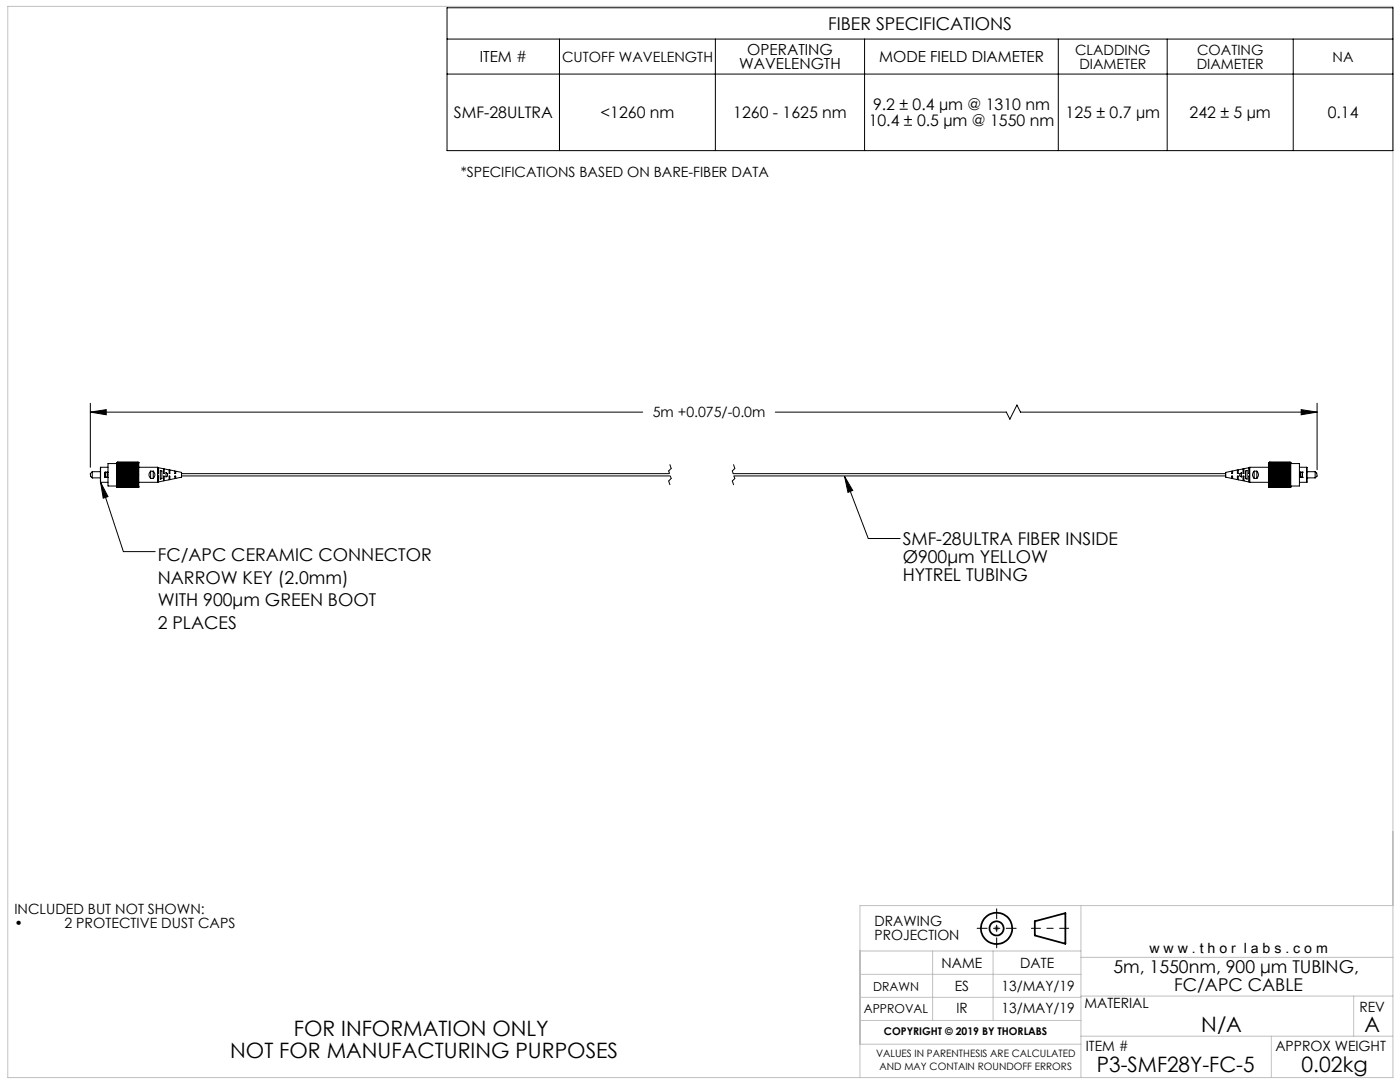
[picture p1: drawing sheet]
<svg xmlns="http://www.w3.org/2000/svg" width="279mm" height="216mm" viewBox="0 0 279 216" stroke-linecap="round" stroke-linejoin="round" font-family="sans-serif">
<g fill="none" stroke="#000" stroke-width=".35">
<path d="M206.5 183.8l6.1-1.6v6.1l-6.1-1.6z"/>
<circle cx="198.9" cy="185.2" r="3.1"/>
<circle cx="198.9" cy="185.2" r="1.4"/>
</g>
<path d="M198.4 185.2h1M198.5 184.9l.7 .7M198.9 184.7v1M199.2 184.9l-.7 .7" fill="none" stroke="#808080" stroke-width=".2"/>
<path d="M205.8 185.2h7.5" fill="none" stroke="#000" stroke-width=".2" stroke-dasharray="15.2 1.3 1.3 1.3" stroke-dashoffset="13.4"/>
<path d="M195 185.2h7.8M198.9 181.3v7.8" fill="none" stroke="#000" stroke-width=".2" stroke-dasharray="15.2 1.3 1.3 1.3" stroke-dashoffset="13.2"/>
<g fill="none" stroke="#c0c0c0" stroke-width=".2">
<path d="M1.6 1.3h276.4v213.7h-276.4zM171.6 189.8h44.1M171.6 199h44.1M171.6 194.4h44.1M186.1 189.8v13.8M198.2 189.8v13.8M215.7 198.8h62.3M215.7 180.7v34.3M215.7 191h62.3M270.2 198.8v8M278 180.7h-106.4v34.3M171.6 203.6h44.1"/>
<path d="M171.6 208.4h44.1M215.7 206.8h62.3M253.7 206.8v8.2"/>
</g>
<g fill="none" stroke="#000" stroke-width=".2">
<path d="M89.2 1.6h188.8v28.5h-188.8zM89.2 14.8h188.8M89.2 7.8h188.8M111.7 7.8v22.3M142.8 7.8v22.3M172.5 7.8v22.3M211.2 7.8v22.3M232.9 7.8v22.3M258.1 7.8v22.3M18 82.2l3.2-.5v1.1zM18 80.5v12.7M18 82.2h110.3"/>
<path d="M18.4 94.1v1.3M18.4 94.1l-.4 .4 .1 .6 .3 .3M18.4 94.1h1.6M18.4 95.4h1.6M20 93.3l.1 2.9M20.1 96.2l1.5 2.9-1 .3zM20.1 96.2l4.5 13.9h6.4M20.1 93.2v3M20.1 93.2h1.5M20.1 96.2h1.5M20.1 93.2l-.1 .1M21 94.3v.9"/>
<path d="M21 94.2v1.1M21 94.2h.1M21 95.3h.1M21 95.2h.4M21 94.2h.4M21 95.3h.4M21 94.2v.1M21 95.2v.1M21 94.3h.4M21.4 94.3v.9M21.4 95.2v.1M21.4 94.2h.1"/>
<path d="M21.4 94.2v1.1M21.4 95.3h.1M21.4 94.2v.1M23.2 92.5h-1.6v4.5h1.6M23.3 94.5h4.4M23.3 94h4.4M23.3 94.8h4.4M23.3 95h4.4M23.3 94.2h4.4M23.3 95.3h4.4M23.3 95.5h4.4M23.3 95.7h4.4"/>
<path d="M23.3 93.8h4.4M23.3 96h4.4M23.3 93.6h4.4M23.3 96.2h4.4M23.3 94.8h.1M23.3 93.6h.1M23.3 93.8h.1M23.3 94l.1 .1M23.3 94.2l.1 .1M23.3 94.5l.1 .1M23.3 95l.1 .1M23.3 95.3l.1 .1"/>
<path d="M23.3 95.5l.1 .1M23.3 95.7l.1 .1M23.3 96l.1 .1M23.3 96.2l.1 .1M23.4 97.2h4.2M23.4 94.8v.1M23.4 94.6v.1M23.4 92.3l-.2 .1v4.7l.2 .1M23.4 92.3h.1M23.4 92.4h.1M23.4 92.5h.1M23.4 92.6v.1"/>
<path d="M23.4 92.8h.1M23.4 93h.1M23.4 93.1v.1M23.4 93.3v.1M23.4 93.6h.1M23.4 93.8v.1M23.4 94.1h.1M23.4 94.3v.1M23.4 95.1v.1M23.4 95.4h.1M23.4 95.6l-.1 .1M23.4 95.8l-.1 .2"/>
<path d="M23.4 96.1l-.1 .1M23.4 96.3h.1M23.4 96.5h.1M23.4 96.7h.1M23.4 96.8v.1M23.4 96.9v.1M23.4 97.2h.1M23.4 92.5h4.2M23.4 97h4.2M23.4 94.1h4.2M23.4 95.4h4.2M23.4 94.6h4.2"/>
<path d="M23.4 94.7h4.2M23.4 94.8h4.2M23.4 94.9h4.2M23.4 96.8l-.1-.1h4.4l-.1 .1M23.4 96.7l-.1-.2h4.4l-.1 .2M23.4 96.5l-.1-.2h4.4l-.1 .2M23.4 93.2l-.1 .1h4.4l-.1-.1M23.4 93l-.1 .1h4.4l-.1-.1M23.4 92.8l-.1 .2h4.4l-.1-.2M23.4 94.3h4.2M23.4 95.1h4.2M23.4 95.2h4.2"/>
<path d="M23.4 93.8h4.2M23.4 93.9h4.2M23.4 95.6h4.2M23.4 93.6h4.2M23.4 95.8h4.2M23.4 93.4h4.2M23.4 96.1h4.2M23.4 93.2h4.2M23.4 96.3h4.2M23.4 93h4.2M23.4 96.5h4.2M23.4 92.8h4.2"/>
<path d="M23.4 96.7h4.2M23.4 92.6h4.2M23.4 96.8h4.2M23.4 96.9h4.2M23.4 92.4h4.2M23.4 97.1h4.2M23.4 92.3h4.2M23.4 92.3l-.1 .1M23.4 92.3l-.1 .2 .1-.1M23.4 92.4l-.1 .1h.1M23.4 92.5l-.1 .2 .1-.1M23.4 92.7l-.1 .1h.1"/>
<path d="M23.4 93.4l-.1 .2M23.4 93.6l-.1 .2M23.4 93.9l-.1 .1M23.4 94.1l-.1 .1M23.4 94.4l-.1 .1M23.4 94.7l-.1 .1M23.4 94.9l-.1 .1M23.4 95.2l-.1 .1M23.4 95.4l-.1 .1M23.4 96.9l-.1-.1 .1 .1M23.4 97l-.1-.1 .1 .1M23.4 97v.1"/>
<path d="M23.4 97.1l-.1-.1 .1 .2M23.4 97.2l-.1-.1 .1 .1M27.6 92.3l.1 .1v4.7l-.1 .1M27.6 92.3h.1M27.6 97.2h.1M27.6 97v.1M27.6 96.9v.1M27.6 96.7h.1M27.6 96.5h.1M27.6 96.3h.1M27.6 96.1l.1 .1M27.6 95.8l.1 .2"/>
<path d="M27.6 95.6l.1 .1M27.6 95.4h.1M27.6 95.1v.1M27.6 94.8v.1M27.6 94.6v.1M27.6 94.3v.1M27.6 94.1h.1M27.6 93.8v.1M27.6 93.6h.1M27.6 93.3v.1M27.6 93.1v.1M27.6 93h.1"/>
<path d="M27.6 92.8h.1M27.6 92.6v.1M27.6 92.5h.1M27.6 92.4h.1M27.6 97.2l.1-.1-.1 .1M27.6 97.1l.1-.1-.1 .2M27.6 97l.1-.1-.1 .1M27.6 96.9l.1-.1-.1 .1M27.6 96.8v.1M27.6 95.4l.1 .1M27.6 95.2l.1 .1M27.6 94.9l.1 .1"/>
<path d="M27.6 94.7l.1 .1M27.6 94.4l.1 .1M27.6 94.1l.1 .1M27.6 93.9l.1 .1M27.6 93.6l.1 .2M27.6 93.4l.1 .2M27.6 92.7l.1 .1h-.1M27.6 92.5l.1 .2-.1-.1M27.6 92.4l.1 .1h-.1M27.6 92.3l.1 .2-.1-.1M27.6 92.3l.1 .1M27.7 96.2l-.1 .1"/>
<path d="M27.7 96l-.1 .1M27.7 95.7l-.1 .1M27.7 95.5l-.1 .1M27.7 95.3l-.1 .1M27.7 95l-.1 .1M27.7 94.8h-.1M27.7 94.5l-.1 .1M27.7 94.2l-.1 .1M27.7 94l-.1 .1M27.7 93.8h-.1M27.7 93.6h-.1M27.7 93.2h3.7"/>
<path d="M27.7 96.2h3.7M30.1 94a.96 .96 0 0 0 0 1.5M30.1 94h.5M30.1 95.5h.5M30.1 94v1.5M30.6 94a.96 .96 0 0 1 0 1.5M30.6 94v1.5M31.4 93.2l.1 1.3M31.4 93.2v3M31.5 95l-.1 1.2M31.5 94.5v.5M31.5 94.5h.1v-1.2l1 .2v1h.2v-.9l1 .2v.7h.1v-.7l1 .2v.5h.2v-.5l1.1 .3v.9l-1.1 .3v-.5h-.2v.5l-1 .2v-.7h-.1v.7l-1 .2v-.9h-.2v1l-1 .2v-1.2h-.1"/>
<path d="M32 93.9l.3 .1v1.5l-.3 .1zM33.1 94.3l.3 .2v.5l-.3 .2zM36.2 94.5h97.4M36.2 95h97.5M146.3 94.5h98.3M146.4 95h98.2M154.7 82.2h46.1l.7 1.4 1.5-2.8 .7 1.4h59.2M168.6 95.1l1.6 2.8-1 .3zM168.6 95.1l4.7 12.4h6.3M247.5 94.5l.3-.2v.9l-.4-.2zM248.6 94l.3-.1v1.7l-.3-.1zM249.4 95v1.2"/>
<path d="M249.4 94.5v.5M249.4 94.5h-.2v-1.2l-1 .2v1h-.1v-.9l-1 .2v.7h-.2v-.7l-.9 .2v.5h-.2v-.5l-1.2 .3v.9l1.2 .3v-.5h.2v.5l.9 .2v-.7h.2v.7l1 .2v-.9h.1v1l1 .2v-1.2h.2M249.4 93.2v1.3M249.4 93.2v3M249.4 93.2h3.8M249.4 96.2h3.8M250.3 94a.96 .96 0 0 0 0 1.5M250.3 94h.5M250.3 95.5h.5M250.3 94v1.5M250.8 94a.96 .96 0 0 1 0 1.5M250.8 94v1.5"/>
<path d="M253.2 94.5h4.4M253.2 94h4.4M253.2 94.8h.1M253.2 94.8h4.4M253.2 97.2h.1M253.2 93.6h.1M253.2 93.8h.1M253.2 94l.1 .1M253.2 94.2l.1 .1M253.2 94.5l.1 .1M253.2 95l.1 .1M253.2 95.3l.1 .1"/>
<path d="M253.2 95.5l.1 .1M253.2 95.7l.1 .1M253.2 96l.1 .1M253.2 96.2l.1 .1M253.2 95h4.4M253.2 94.2h4.4M253.2 95.3h4.4M253.2 95.5h4.4M253.2 95.7h4.4M253.2 93.8h4.4M253.2 96h4.4M253.2 93.6h4.4"/>
<path d="M253.2 96.2h4.4M253.3 94.6v.1M253.3 94.8v.1M253.3 97.2h4.2M253.3 92.3l-.1 .1v4.7l.1 .1M253.3 97.2h.1M253.3 92.3h.1M253.3 92.4h.1M253.3 92.5h.1M253.3 92.6v.1M253.3 92.8h.1M253.3 93h.1"/>
<path d="M253.3 93.1v.1M253.3 93.3v.1M253.3 93.6h.1M253.3 93.8v.1M253.3 94.1h.1M253.3 94.3v.1M253.3 95.1v.1M253.3 95.4h.1M253.3 95.6l-.1 .1M253.3 95.8l-.1 .2M253.3 96.1l-.1 .1M253.3 96.3h.1"/>
<path d="M253.3 96.5h.1M253.3 96.7h.1M253.3 96.8v.1M253.3 96.9v.1M253.3 92.5h4.2M253.3 97h4.2M253.3 94.1h4.2M253.3 95.4h4.2M253.3 94.6h4.2M253.3 94.7h4.2M253.3 94.8h4.2M253.3 94.9h4.2"/>
<path d="M253.3 96.8l-.1-.1h4.4l-.1 .1M253.3 96.7l-.1-.2h4.4l-.1 .2M253.3 96.5l-.1-.2h4.4l-.1 .2M253.3 93.2l-.1 .1h4.4l-.1-.1M253.3 93l-.1 .1h4.4l-.1-.1M253.3 92.8l-.1 .2h4.4l-.1-.2M253.3 92.3l-.1 .1M253.3 92.3l-.1 .2 .1-.1M253.3 92.4l-.1 .1h.1M253.3 92.5l-.1 .2 .1-.1M253.3 92.7l-.1 .1h.1M253.3 93.4l-.1 .2"/>
<path d="M253.3 93.6l-.1 .2M253.3 93.9l-.1 .1M253.3 94.1l-.1 .1M253.3 94.4l-.1 .1M253.3 94.7l-.1 .1M253.3 94.9l-.1 .1M253.3 95.2l-.1 .1M253.3 95.4l-.1 .1M253.3 96.9l-.1-.1 .1 .1M253.3 97l-.1-.1 .1 .1M253.3 97v.1M253.3 97.1l-.1-.1 .1 .2"/>
<path d="M253.3 97.2l-.1-.1 .1 .1M253.3 94.3h4.2M253.3 95.1h4.2M253.3 95.2h4.2M253.3 93.8h4.2M253.3 93.9h4.2M253.3 95.6h4.2M253.3 93.6h4.2M253.3 95.8h4.2M253.3 93.4h4.2M253.3 96.1h4.2M253.3 93.2h4.2"/>
<path d="M253.3 96.3h4.2M253.3 93h4.2M253.3 96.5h4.2M253.3 92.8h4.2M253.3 96.7h4.2M253.3 92.6h4.2M253.3 96.8h4.2M253.3 96.9h4.2M253.3 92.4h4.2M253.3 97.1h4.2M253.3 92.3h4.2M257.5 94.6v.1"/>
<path d="M257.5 94.8v.1M257.5 92.3l.1 .1v4.7l-.1 .1M257.5 97.2h.1M257.5 97v.1M257.5 96.9v.1M257.5 96.7h.1M257.5 96.5h.1M257.5 96.3h.1M257.5 96.1l.1 .1M257.5 95.8l.1 .2M257.5 95.6l.1 .1M257.5 95.4h.1"/>
<path d="M257.5 95.1v.1M257.5 94.3v.1M257.5 94.1h.1M257.5 93.8v.1M257.5 93.6h.1M257.5 93.3v.1M257.5 93.1v.1M257.5 93h.1M257.5 92.8h.1M257.5 92.6v.1M257.5 92.5h.1M257.5 92.4h.1"/>
<path d="M257.5 92.3h.1M257.5 97.2l.1-.1-.1 .1M257.5 97.1l.1-.1-.1 .2M257.5 97l.1-.1-.1 .1M257.5 96.9l.1-.1-.1 .1M257.5 96.8v.1M257.5 95.4l.1 .1M257.5 95.2l.1 .1M257.5 94.9l.1 .1M257.5 94.7l.1 .1M257.5 94.4l.1 .1M257.5 94.1l.1 .1"/>
<path d="M257.5 93.9l.1 .1M257.5 93.6l.1 .2M257.5 93.4l.1 .2M257.5 92.7l.1 .1h-.1M257.5 92.5l.1 .2-.1-.1M257.5 92.4l.1 .1h-.1M257.5 92.3l.1 .2-.1-.1M257.5 92.3l.1 .1M257.6 94.8h-.1M257.6 96.2l-.1 .1M257.6 96l-.1 .1M257.6 95.7l-.1 .1"/>
<path d="M257.6 95.5l-.1 .1M257.6 95.3l-.1 .1M257.6 95l-.1 .1M257.6 94.5l-.1 .1M257.6 94.2l-.1 .1M257.6 94l-.1 .1M257.6 93.8h-.1M257.6 93.6h-.1M257.6 92.5h1.7v4.5h-1.7M259.3 93.2h1.5M259.3 96.2h1.5M259.4 94.2l.1 1"/>
<path d="M259.4 95.3h.1M259.4 94.2v1.1M259.4 94.2h.1M259.4 94.2h.5M259.4 95.3h.5M259.5 95.2l-.1 .1M259.5 95.2h.4M259.7 81.7l3.2 .5-3.2 .6zM259.9 95.2v.1M259.9 94.2v1M259.9 94.2v1.1M259.9 95.3h.1"/>
<path d="M259.9 94.2h.1M260.8 93.3v2.9M260.8 93.2v3M260.8 93.2v.1M260.8 94.1h1.7M260.8 95.4h1.7M262.5 94.1v1.3M262.5 94.1l.3 .3 .1 .5-.4 .5M262.9 80.5v13.2"/>
</g>
<path d="M133.4 96l.3 .7M133.7 92.7l.2 .8M133.9 93.5l-.5 .5M133.9 95.5l-.5 .5M146.1 96l.3 .7M146.4 92.7l.2 .8M146.6 93.5l-.5 .5M146.6 95.5l-.5 .5" fill="none" stroke="#000" stroke-width=".2" stroke-dasharray="1.3 .6" stroke-dashoffset=".4"/>
<path d="M133.4 94l.5 1.5M146.1 94l.5 1.5" fill="none" stroke="#000" stroke-width=".2" stroke-dasharray="1.3 .6" stroke-dashoffset=".8"/>
<g fill="#000">
<path d="M20.1 96.2l1.5 2.9-1 .3zM168.6 95.1l1.6 2.8-1 .3z"/>
<path d="M18 82.2l3.2-.5v1.1zM259.7 81.7l3.2 .5-3.2 .6z"/>
</g>
<g font-size="4.2">
<text x="58.6" y="206.8">FOR INFORMATION ONLY</text>
<text x="239.7" y="206">N/A</text>
<text x="272.3" y="206">A</text>
<text x="45.9" y="211">NOT FOR MANUFACTURING PURPOSES</text>
<text x="218.9" y="213.9">P3-SMF28Y-FC-5</text>
<text x="259.8" y="213.9">0.02kg</text>
</g>
<g font-size="3.5">
<text x="165.3" y="6">FIBER SPECIFICATIONS</text>
<text x="31.5" y="111.9">FC/APC CERAMIC CONNECTOR</text>
<text x="180.2" y="108.8">SMF-28ULTRA FIBER INSIDE</text>
<text x="180.2" y="112.4">Ø900μm YELLOW</text>
<text x="31.5" y="116.5">NARROW KEY (2.0mm)</text>
<text x="180.2" y="115.9">HYTREL TUBING</text>
<text x="31.5" y="121">WITH 900μm GREEN BOOT</text>
<text x="31.5" y="125.5">2 PLACES</text>
<text x="222.2" y="194.2">5m, 1550nm, 900 μm TUBING,</text>
<text x="234.4" y="197.7">FC/APC CABLE</text>
</g>
<g font-size="3.2">
<text x="90.6" y="23.6">SMF-28ULTRA</text>
<text x="119.9" y="23.6">&lt;1260 nm</text>
<text x="146.3" y="23.6">1260 - 1625 nm</text>
<text x="174.2" y="22">9.2 ± 0.4 µm @ 1310 nm</text>
<text x="212.7" y="23.6">125 ± 0.7 µm</text>
<text x="237.4" y="23.6">242 ± 5 µm</text>
<text x="265" y="23.6">0.14</text>
<text x="173.4" y="25.2">10.4 ± 0.5 µm @ 1550 nm</text>
</g>
<g font-size="3">
<text x="149.1" y="10.9">OPERATING</text>
<text x="95.7" y="12.4">ITEM #</text>
<text x="147.5" y="13.9">WAVELENGTH</text>
<text x="175.4" y="12.4">MODE FIELD DIAMETER</text>
</g>
<g font-size="2.8">
<text x="214.6" y="10.9">CLADDING</text>
<text x="238.9" y="10.9">COATING</text>
<text x="112.2" y="12.3">CUTOFF WAVELENGTH</text>
<text x="215.4" y="13.7">DIAMETER</text>
<text x="238.8" y="13.7">DIAMETER</text>
<text x="266" y="12.3">NA</text>
<text x="92" y="35.2">*SPECIFICATIONS BASED ON BARE-FIBER DATA</text>
<text x="130.3" y="83.3">5m +0.075/-0.0m</text>
<text x="2.9" y="182.4">INCLUDED BUT NOT SHOWN:</text>
<text x="2.9" y="185.3">•</text>
<text x="12.9" y="185.3">2 PROTECTIVE DUST CAPS</text>
<text x="174.5" y="184.8">DRAWING</text>
<text x="174.5" y="187.6">PROJECTION</text>
<text x="229.4" y="190.2">w w w . t h o r l a b s . c o m</text>
<text x="187.9" y="193.2">NAME</text>
<text x="190.6" y="197.7">ES</text>
<text x="199.9" y="197.7">13/MAY/19</text>
<text x="203.6" y="193.2">DATE</text>
<text x="190.9" y="202.2">IR</text>
<text x="199.9" y="202.2">13/MAY/19</text>
<text x="216.4" y="201.2">MATERIAL</text>
<text x="271.3" y="202">REV</text>
<text x="216.7" y="209.7">ITEM #</text>
<text x="254.5" y="209.7">APPROX WEIGHT</text>
</g>
<g font-size="2.5">
<text x="174.2" y="197.7">DRAWN</text>
<text x="172.4" y="202.2">APPROVAL</text>
</g>
<text font-size="2.1" x="176.4" y="206.6">COPYRIGHT © 2019 BY THORLABS</text>
<g font-size="2">
<text x="174.8" y="211">VALUES IN PARENTHESIS ARE CALCULATED</text>
<text x="175.5" y="213.5">AND MAY CONTAIN ROUNDOFF ERRORS</text>
</g>
</svg>
